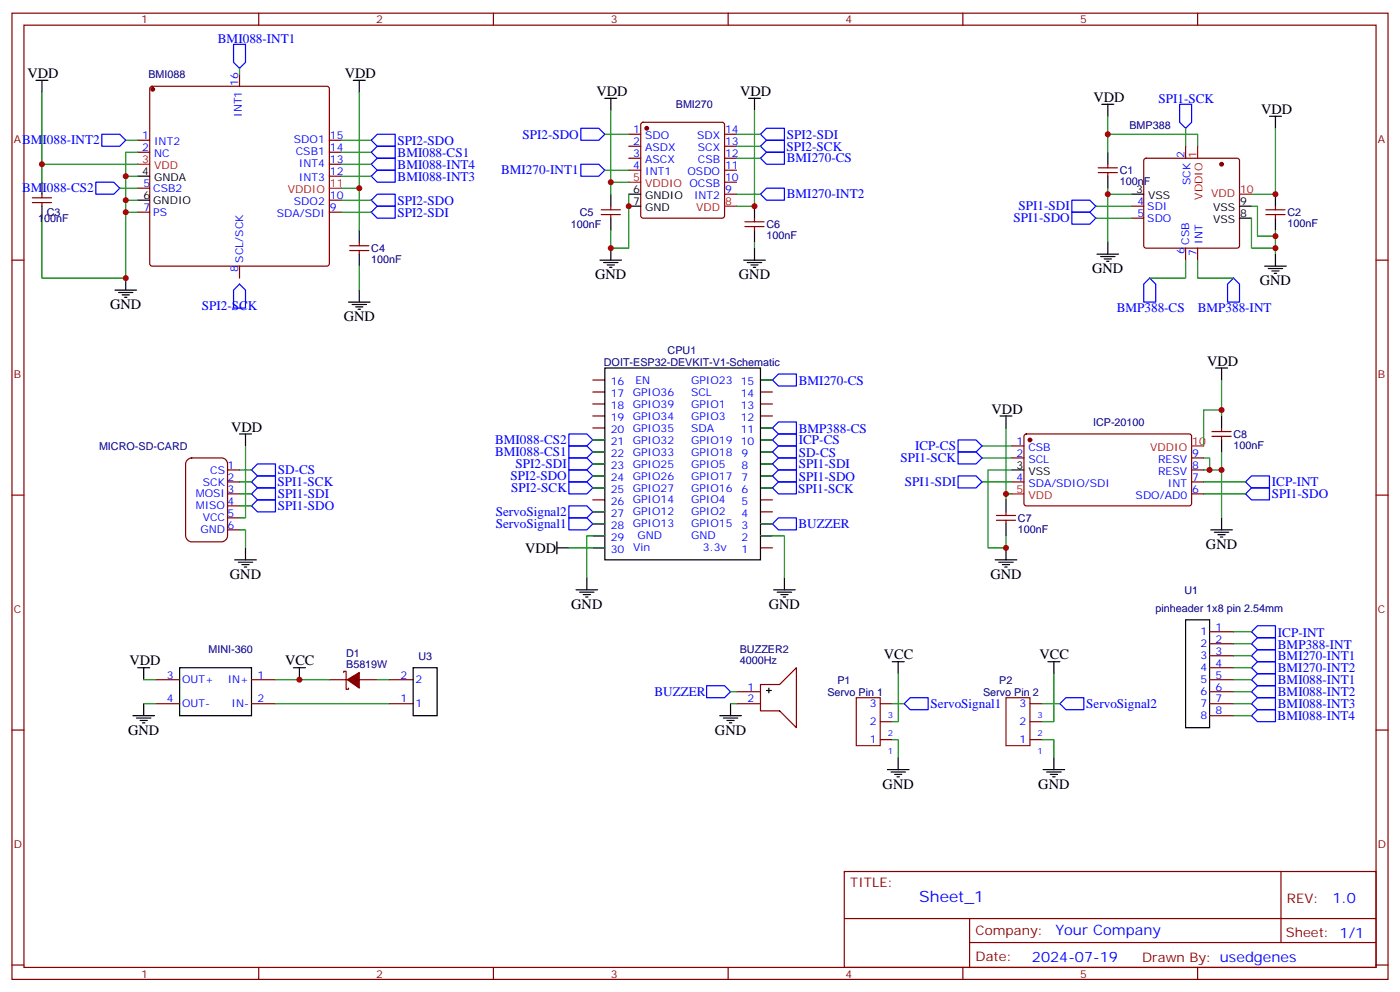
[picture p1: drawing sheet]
<svg xmlns="http://www.w3.org/2000/svg" width="412mm" height="292mm" viewBox="0 0 412 292" stroke-linecap="round" stroke-linejoin="round" font-family="sans-serif">
<g fill="none" stroke="#870000" stroke-width=".35">
<path d="M3.5 3.9h405.4v284.3h-405.4zM7.1 7.4h398.2v277.3h-398.2zM76.2 3.9v3.5M145.3 3.9v3.5M214.5 3.9v3.5M283.6 3.9v3.5M352.8 3.9v3.5M44.3 25.6l.5-.2h51.5l.5 .2 .2 .5v51.5l-.2 .5-.5 .2h-51.5l-.5-.2-.2-.5v-51.5zM70.6 21.9v3.5M185.2 39.5h3.5M189 36.2l.4-.2h23.3l.5 .2 .2 .5v26.8l-.2 .5-.5 .2h-23.3l-.5-.2-.2-.5v-26.8zM213.4 39.5h3.6"/>
<path d="M9.5 59.6h5.7M9.5 58.2h5.7M12.3 57.2v1M12.3 59.6v1.1M40.6 41.3h3.5M40.6 44.8h3.5M40.6 55.4h3.5M97 41.3h3.5M97 44.8h3.5M97 58.9h3.5M97 51.9h3.5M97 48.3h3.5"/>
<path d="M185.2 43h3.5M185.2 46.6h3.5M185.2 50.1h3.5M213.4 43h3.6M213.4 46.6h3.6M213.4 50.1h3.6M213.4 57.2h3.6M213.4 53.6h3.6M323.5 50.8h5.6M323.5 49.4h5.6M326.3 48.3v1.1M326.3 50.8v1.1"/>
<path d="M337.1 46.8l.5-.2h26.8l.5 .2 .2 .5v25l-.2 .5-.5 .2h-26.8l-.5-.2-.2-.5v-25zM349.2 43v3.6M3.5 76.6h3.6M40.6 62.4h3.5M70.6 78.3v3.5M97 62.4h3.5M103 73.7h5.7M103 72.3h5.7M105.8 71.3v1M105.8 73.7v1.1M177.1 63.1h5.6M177.1 61.7h5.6"/>
<path d="M179.9 60.7v1M179.9 63.1v1.1M219.4 66.7h5.7M219.4 65.3h5.7M222.2 64.2v1.1M222.2 66.7v1M333.4 60.7h3.5M333.4 64.2h3.5M349.2 73v3.6M352.8 73v3.6M372.9 63.1h5.6M372.9 61.7h5.6"/>
<path d="M375.7 60.7v1M375.7 63.1v1.1M405.3 76.6h3.6M174.6 111.8h3.6M174.6 115.4h3.6M174.6 118.9h3.6M224 111.8h3.5M224 115.4h3.5M224 118.9h3.5M55.3 135.3l1.1-.5h8.9a1.76 1.76 0 0 1 1.7 1.7v21.2a1.89 1.89 0 0 1-1.7 1.8h-8.9a1.89 1.89 0 0 1-1.7-1.8v-21.2zM67 138.3h3.6M174.6 122.4h3.6"/>
<path d="M174.6 125.9h3.6M174.6 129.5h3.6M174.6 133h3.6M174.6 136.5h3.6M224 122.4h3.5M224 125.9h3.5M224 129.5h3.5M224 133h3.5M224 136.5h3.5M298.1 131.2h3.5M298.1 134.8h3.5M301.9 127.9l.4-.2 48.3 .1 .4 .6-.1 20-.6 .5-48.2-.1-.5-.6v-19.8z"/>
<path d="M351 138.3h3.5M351 134.8h3.5M357 128.4h5.7M357 127h5.7M359.8 125.9v1.1M359.8 128.4v1.1M3.5 145.7h3.6M67 141.8h3.6M67 145.3h3.6M67 148.9h3.6M67 152.4h3.6M67 155.9h3.6"/>
<path d="M174.6 140.1h3.6M174.6 143.6h3.6M174.6 147.1h3.6M174.6 150.6h3.6M174.6 154.2h3.6M174.6 157.7h3.6M224 140.1h3.5M224 143.6h3.5M224 147.1h3.5M224 150.6h3.5M224 154.2h3.5M224 157.7h3.5"/>
<path d="M293.5 153.1h5.7M293.5 151.7h5.7M296.3 150.6v1.1M296.3 153.1v1.1M298.1 141.8h3.5M351 141.8h3.5M351 145.3h3.5M405.3 145.7h3.6M174.6 161.2h3.6M224 161.2h3.5M101.2 197.9v-.3h.8v5.2h.7v-.3M356.3 185.9h7.1"/>
<path d="M356.3 189.4h7.1M356.3 193h7.1M356.3 196.5h7.1M3.5 214.8h3.6M45.9 207.1h7M45.9 200h7M74.1 207.1h7M74.1 200h7M97 200h5.3M105.8 200h5.3M114.7 207.1h7M114.7 200h7"/>
<path d="M217 207.1h7M217 203.6h7M224 201.4h5.7l4.9-4.9v17.6l-4.9-4.9h-5.7zM259.3 217.7h3.5M259.3 212.4h3.5M259.3 207.1h3.5M303.4 217.7h3.5M303.4 212.4h3.5M303.4 207.1h3.5M356.3 207.1h7.1M356.3 200h7.1M356.3 203.6h7.1"/>
<path d="M356.3 210.6h7.1M405.3 214.8h3.6M248.7 256.5h156.6v28.2h-156.6zM377.3 256.5v20.9M248.7 270.3h156.5M285.6 277.4h119.6M285.6 270.3v14.1M3.5 284h3.6M76.2 284.7v3.5M145.3 284.7v3.5M214.5 284.7v3.5M283.6 284.7v3.5"/>
<path d="M352.8 284.7v3.5M405.3 284h3.6"/>
</g>
<g fill="#870000" stroke="#870000" stroke-width=".35">
<path d="M102.3 200l3.5-2.1v4.6z"/>
<circle cx="45" cy="26.3" r=".53"/>
<circle cx="359.8" cy="48.3" r=".53"/>
<circle cx="190.5" cy="37.7" r=".53"/>
<circle cx="303.4" cy="129.5" r=".53"/>
</g>
<path d="M40.6 48.3h3.5M97 55.4h3.5M185.2 53.6h3.5M352.8 43v3.6M365.1 57.2h3.6M213.4 60.7h3.6M351 131.2h3.5M298.1 145.3h3.5" fill="none" stroke="#f00" stroke-width=".35"/>
<g fill="none" stroke="#000" stroke-width=".35">
<path d="M10.6 23.6h3.5M12.3 23.6v3.6M104.1 23.6h3.5M105.8 23.6v3.6M178.2 28.9h3.5M179.9 28.9v3.6M220.5 28.9h3.5M222.2 28.9v3.6M324.6 30.7h3.5M326.3 30.7v3.5M373.9 34.2h3.6M375.7 34.2v3.5"/>
<path d="M12.3 53.6v3.6M40.6 51.9h3.5M40.6 58.9h3.5M179.9 57.2v3.5M185.2 57.2h3.5M326.3 44.8v3.5M326.3 51.9v3.5M333.4 57.2h3.5M375.7 57.2v3.5M12.3 60.7v3.5M105.8 67.7v3.6M105.8 74.8v3.5"/>
<path d="M176.7 76.6h6.4M177.8 77.3h4.2M178.9 78h2.1M179.6 78.7h.7M179.9 64.2v3.5M179.9 73v3.6M185.2 60.7h3.5M219.1 76.6h6.3M220.1 77.3h4.3M221.2 78h2.1M221.9 78.7h.7M222.2 60.7v3.5"/>
<path d="M222.2 67.7v3.6M222.2 73v3.6M323.1 74.8h6.4M324.2 75.5h4.2M325.3 76.2h2.1M326 76.9h.7M326.3 71.3v3.5M365.1 64.2h3.6M365.1 60.7h3.6M372.5 78.3h6.4M373.6 79h4.2M374.6 79.7h2.2"/>
<path d="M375.7 64.2v3.5M375.7 74.8v3.5M33.9 85.4h6.3M34.9 86.1h4.3M36 86.8h2.1M36.7 87.5h.7M37 81.8v3.6M102.7 88.9h6.3M103.7 89.6h4.2M104.8 90.3h2.1M105.5 91h.7M105.8 85.4v3.5"/>
<path d="M375.4 80.4h.7M178.2 108.3h45.8v56.4h-45.8zM358.1 108.3h3.5M359.8 108.3v3.5M70.6 127.7h3.5M72.3 127.7v3.5M294.6 122.4h3.5M296.3 122.4v3.5M298.1 138.3h3.5M359.8 122.4v3.5M359.8 129.5v3.5M164 159.5v3.5"/>
<path d="M296.3 147.1v3.5M296.3 154.2v3.5M356.7 155.9h6.3M357.7 156.6h4.2M358.8 157.3h2.1M359.5 158h.7M359.8 152.4v3.5M69.1 164.7h6.4M70.2 165.5h4.2M71.3 166.2h2.1M72 166.9h.7M72.3 161.2v3.5"/>
<path d="M164 161.2h3.6M169.7 173.6h6.3M170.7 174.3h4.3M171.8 175h2.1M172.5 175.7h.7M172.9 170v3.6M227.9 173.6h6.3M229 174.3h4.2M230 175h2.1M230.7 175.7h.7M231.1 170v3.6M293.2 164.7h6.3"/>
<path d="M294.2 165.5h4.2M295.3 166.2h2.1M296 166.9h.7M296.3 161.2v3.5M40.6 196.5h3.5M42.3 196.5v3.5M52.9 196.5h21.2v14.1h-21.2zM86.4 196.5h3.6M88.2 196.5v3.5M121.7 196.5h7.1v14.1h-7.1zM262.8 194.7h3.5M264.6 194.7v3.6"/>
<path d="M308.7 194.7h3.5M310.4 194.7v3.6M349.2 182.4h7.1v31.7h-7.1zM39.2 210.6h6.3M40.2 211.3h4.2M41.3 212h2.1M42 212.7h.7M42.3 207.1v3.5M212 210.6h6.4M213.1 211.3h4.2M214.1 212h2.2M214.8 212.7h.7"/>
<path d="M215.2 207.1v3.5M225.8 203.2h1.4M226.5 202.5v1.4M261.4 226.5h6.4M262.5 227.2h4.2M263.5 227.9h2.1M264.2 228.6h.7M264.6 223v3.5M307.3 226.5h6.3M308.3 227.2h4.3M309.4 227.9h2.1M310.1 228.6h.7"/>
<path d="M310.4 223v3.5"/>
</g>
<path d="M252.2 205.3h7.1v14.1h-7.1zM296.3 205.3h7.1v14.1h-7.1z" fill="none" stroke="#630" stroke-width=".35"/>
<g fill="none" stroke="#008700" stroke-width=".35">
<path d="M12.3 27.2v21.1M70.6 20.1v1.8M105.8 27.2v28.2M178.2 39.5h7M179.9 32.5v21.1h5.3M217 39.5h7M222.2 32.5v28.2h-5.2M326.3 34.2v5.3M349.2 37.7v5.3M375.7 37.7v19.5h-7M35.3 55.4h5.3M37 58.9h3.6"/>
<path d="M37 51.9h3.6M37 41.3h3.6M40.6 44.8h-3.6v17.6M40.6 48.3h-28.3v5.3M100.5 55.4h5.3v12.3M100.5 58.9h8.9M100.5 51.9h8.9M100.5 41.3h8.9M100.5 48.3h8.9M100.5 44.8h8.9M178.2 50.1h7M179.9 53.6v3.6"/>
<path d="M185.2 57.2v15.8h-5.3v-5.3M217 57.2h7M217 43h7M217 46.6h7M326.3 55.4v1.8h7.1M326.3 57.2v14.1M352.8 43v-3.5h-26.5v5.3M40.6 62.4h-3.6v19.4h-24.7v-17.6M100.5 62.4h8.9M105.8 78.3v7.1M222.2 71.3v1.7M322.8 60.7h10.6"/>
<path d="M322.8 64.2h10.6M349.2 76.6v5.2h-10.5M352.8 76.6v5.2h10.6M368.7 64.2v8.8h7M368.7 60.7h1.7v8.8h5.3M375.7 67.7v7.1M224 111.8h3.5M359.8 111.8v8.8M70.6 138.3h3.5M72.3 131.2v21.2h-1.7M174.6 129.5h3.6M174.6 133h3.6"/>
<path d="M174.6 136.5h3.6M224 129.5h3.5M224 133h3.5M224 136.5h3.5M224 125.9h3.5M289.3 131.2h8.8M289.3 134.8h8.8M296.3 125.9v19.4h1.8M298.1 138.3h-7.1v22.9h5.3v-3.5M354.5 138.3h5.3v14.1M354.5 134.8h1.8v3.5M359.8 122.4v-1.8h-5.3v10.6"/>
<path d="M359.8 133v5.3M70.6 155.9h1.7v5.3M70.6 141.8h3.5M70.6 145.3h3.5M70.6 148.9h3.5M174.6 150.6h3.6M174.6 154.2h3.6M174.6 140.1h3.6M174.6 143.6h3.6M178.2 157.7h-5.3v12.3M224 157.7h7.1v12.3M224 154.2h3.5"/>
<path d="M224 140.1h3.5M224 143.6h3.5M289.3 141.8h8.8M296.3 145.3v1.8M354.5 141.8h12.4M354.5 145.3h12.4M167.6 161.2h10.6M264.6 198.3v14.1h-1.8M310.4 198.3v14.1h-3.5M363.4 185.9h5.3M363.4 189.4h5.3M363.4 193h5.3"/>
<path d="M363.4 196.5h5.3M42.3 200h3.6M42.3 207.1h3.6M81.1 207.1h33.6M81.1 200h15.9M111.1 200h3.6M215.2 207.1h1.8M215.2 203.6h1.8M262.8 217.7h1.8v5.3M262.8 207.1h3.5M306.9 217.7h3.5v5.3M306.9 207.1h5.3"/>
<path d="M363.4 200h5.3M363.4 207.1h5.3M363.4 203.6h5.3M363.4 210.6h5.3"/>
</g>
<g fill="none" stroke="#00f" stroke-width=".35">
<path d="M68.8 13.1h3.5v5.2l-1.7 1.8-1.8-1.8zM30 39.5h5.3l1.7 1.8-1.7 1.7h-5.3zM171.1 37.7h5.3l1.8 1.8-1.8 1.8h-5.3zM224 39.5l1.8-1.8h5.3v3.6h-5.3zM347.5 30.7h3.5v5.3l-1.8 1.7-1.7-1.7zM28.2 53.6h5.3l1.8 1.8-1.8 1.8h-5.3zM109.4 48.3l1.7-1.7h5.3v3.5h-5.3zM109.4 51.9l1.7-1.8h5.3v3.5h-5.3zM109.4 44.8l1.7-1.8h5.3v3.6h-5.3zM109.4 41.3l1.7-1.8h5.3v3.5h-5.3zM109.4 58.9l1.7-1.7h5.3v3.5h-5.3zM171.1 48.3h5.3l1.8 1.8-1.8 1.8h-5.3z"/>
<path d="M224 43l1.8-1.7h5.3v3.5h-5.3zM224 46.6l1.8-1.8h5.3v3.5h-5.3zM224 57.2l1.8-1.8h5.3v3.5h-5.3zM315.7 58.9h5.3l1.8 1.8-1.8 1.7h-5.3zM109.4 62.4l1.7-1.7h5.3v3.5h-5.3zM315.7 62.4h5.3l1.8 1.8-1.8 1.8h-5.3zM70.6 83.6l1.7 1.8v5.3h-3.5v-5.3zM338.7 81.8l1.7 1.8v5.3h-3.5v-5.3zM363.4 81.8l1.7 1.8v5.3h-3.5v-5.3zM227.5 111.8l1.8-1.7h5.3v3.5h-5.3zM74.1 138.3l1.7-1.8h5.3v3.6h-5.3zM167.6 131.2h5.3l1.7 1.8-1.7 1.8h-5.3z"/>
<path d="M167.6 127.7h5.3l1.7 1.8-1.7 1.7h-5.3zM167.6 134.8h5.3l1.7 1.7-1.7 1.8h-5.3zM167.6 138.3h5.3l1.7 1.8-1.7 1.7h-5.3zM227.5 129.5l1.8-1.8h5.3v3.5h-5.3zM227.5 133l1.8-1.8h5.3v3.6h-5.3zM227.5 125.9l1.8-1.7h5.3v3.5h-5.3zM227.5 136.5l1.8-1.7h5.3v3.5h-5.3zM282.2 129.5h5.3l1.8 1.7-1.8 1.8h-5.3zM282.2 133h5.3l1.8 1.8-1.8 1.7h-5.3zM74.1 141.8l1.7-1.7h5.3v3.5h-5.3zM74.1 145.3l1.7-1.7h5.3v3.5h-5.3zM74.1 148.9l1.7-1.8h5.3v3.5h-5.3z"/>
<path d="M167.6 148.9h5.3l1.7 1.7-1.7 1.8h-5.3zM167.6 152.4h5.3l1.7 1.8-1.7 1.7h-5.3zM167.6 141.8h5.3l1.7 1.8-1.7 1.7h-5.3zM227.5 143.6l1.8-1.8h5.3v3.5h-5.3zM227.5 140.1l1.8-1.8h5.3v3.5h-5.3zM227.5 154.2l1.8-1.8h5.3v3.5h-5.3zM282.2 140.1h5.3l1.8 1.7-1.8 1.8h-5.3zM366.9 141.8l1.8-1.7h5.2v3.5h-5.2zM366.9 145.3l1.8-1.7h5.2v3.5h-5.2zM368.7 185.9l1.7-1.8h5.3v3.6h-5.3zM368.7 189.4l1.7-1.7h5.3v3.5h-5.3zM368.7 196.5l1.7-1.8h5.3v3.6h-5.3z"/>
<path d="M370.4 191.2h5.3v3.5h-5.3l-1.7-1.7zM208.1 201.8h5.3l1.8 1.8-1.8 1.7h-5.3zM266.3 207.1l1.8-1.8h5.3v3.5h-5.3zM312.2 207.1l1.8-1.8h5.3v3.5h-5.3zM368.7 200l1.7-1.7h5.3v3.5h-5.3zM368.7 203.6l1.7-1.8h5.3v3.5h-5.3zM368.7 207.1l1.7-1.8h5.3v3.5h-5.3zM368.7 210.6l1.7-1.8h5.3v3.6h-5.3z"/>
</g>
<g fill="#c00">
<circle cx="326.3" cy="39.5" r=".88"/>
<circle cx="375.7" cy="73" r=".88"/>
<circle cx="375.7" cy="69.5" r=".88"/>
<circle cx="375.7" cy="57.1" r=".88"/>
<circle cx="326.3" cy="57.1" r=".88"/>
<circle cx="37" cy="62.4" r=".88"/>
<circle cx="37" cy="58.9" r=".88"/>
<circle cx="37" cy="51.9" r=".88"/>
<circle cx="37" cy="81.8" r=".88"/>
<circle cx="12.3" cy="48.3" r=".88"/>
<circle cx="105.8" cy="55.4" r=".88"/>
<circle cx="222.3" cy="60.7" r=".88"/>
<circle cx="185.2" cy="60.7" r=".88"/>
<circle cx="179.9" cy="53.6" r=".88"/>
<circle cx="179.9" cy="73" r=".88"/>
<circle cx="356.3" cy="138.3" r=".88"/>
<circle cx="296.3" cy="145.3" r=".88"/>
<circle cx="359.8" cy="120.6" r=".88"/>
<circle cx="359.8" cy="138.3" r=".88"/>
<circle cx="296.3" cy="161.2" r=".88"/>
<circle cx="88.2" cy="200" r=".88"/>
</g>
<text font-size="4.6" fill="#00f" x="270.8" y="265.5">Sheet_1</text>
<g font-size="4.2">
<text x="8.1" y="22.9">VDD</text>
<text x="101.6" y="22.9">VDD</text>
<text x="175.7" y="28.2">VDD</text>
<text x="218" y="28.2">VDD</text>
<text x="322.1" y="30">VDD</text>
<text x="371.5" y="33.5">VDD</text>
<text x="175.3" y="82.2">GND</text>
<text x="217.7" y="82.2">GND</text>
<text x="321.7" y="80.4">GND</text>
<text x="371.1" y="84">GND</text>
<text x="32.5" y="91">GND</text>
<text x="101.2" y="94.5">GND</text>
<text x="355.6" y="107.6">VDD</text>
<text x="292.1" y="121.7">VDD</text>
<text x="68.1" y="127">VDD</text>
<text x="355.2" y="161.6">GND</text>
<text x="154.7" y="162.7">VDD</text>
<text x="67.7" y="170.4">GND</text>
<text x="291.7" y="170.4">GND</text>
<text x="168.3" y="179.2">GND</text>
<text x="226.5" y="179.2">GND</text>
<text x="38.1" y="195.8">VDD</text>
<text x="84" y="195.8">VCC</text>
<text x="260.3" y="194">VCC</text>
<text x="306.2" y="194">VCC</text>
<text x="37.7" y="216.3">GND</text>
<text x="210.6" y="216.3">GND</text>
<text x="260" y="232.1">GND</text>
<text x="305.9" y="232.1">GND</text>
</g>
<g font-size="4.2" fill="#00f">
<text x="392.5" y="265.7">1.0</text>
<text x="310.9" y="275.3">Your Company</text>
<text x="304" y="283.1">2024-07-19</text>
</g>
<g font-size="3.9" fill="#00f">
<text x="64.2" y="12.6">BMI088-INT1</text>
<text x="341.3" y="30.2">SPI1-SCK</text>
<text x="153.9" y="40.8">SPI2-SDO</text>
<text x="231.8" y="40.8">SPI2-SDI</text>
<text x="6.5" y="42.5">BMI088-INT2</text>
<text x="117.1" y="46.1">BMI088-CS1</text>
<text x="117.1" y="42.6">SPI2-SDO</text>
<text x="231.7" y="44.3">SPI2-SCK</text>
<text x="231.8" y="47.8">BMI270-CS</text>
<text x="117.1" y="49.6">BMI088-INT4</text>
<text x="117.1" y="53.2">BMI088-INT3</text>
<text x="147.6" y="51.3">BMI270-INT1</text>
<text x="6.5" y="56.6">BMI088-CS2</text>
<text x="231.8" y="58.4">BMI270-INT2</text>
<text x="117.1" y="60.2">SPI2-SDO</text>
<text x="117.1" y="63.8">SPI2-SDI</text>
<text x="298.5" y="65.4">SPI1-SDO</text>
<text x="300.1" y="61.9">SPI1-SDI</text>
<text x="59.5" y="91.4">SPI2-SCK</text>
<text x="328.9" y="91.9">BMP388-CS</text>
<text x="352.8" y="91.9">BMP388-INT</text>
<text x="235.3" y="113.2">BMI270-CS</text>
<text x="145.8" y="130.7">BMI088-CS2</text>
<text x="235.3" y="130.8">ICP-CS</text>
<text x="235.3" y="127.3">BMP388-CS</text>
<text x="145.8" y="134.3">BMI088-CS1</text>
<text x="151.9" y="137.8">SPI2-SDI</text>
<text x="235.3" y="134.4">SD-CS</text>
<text x="235.3" y="137.8">SPI1-SDI</text>
<text x="265.3" y="136">SPI1-SCK</text>
<text x="269.6" y="132.5">ICP-CS</text>
<text x="81.8" y="143.1">SPI1-SCK</text>
<text x="81.8" y="139.5">SD-CS</text>
<text x="150.4" y="141.3">SPI2-SDO</text>
<text x="235.3" y="141.5">SPI1-SDO</text>
<text x="266.5" y="143.1">SPI1-SDI</text>
<text x="374.6" y="143.1">ICP-INT</text>
<text x="81.8" y="146.6">SPI1-SDI</text>
<text x="150.6" y="144.8">SPI2-SCK</text>
<text x="235.1" y="145">SPI1-SCK</text>
<text x="374.6" y="146.6">SPI1-SDO</text>
<text x="81.8" y="150.1">SPI1-SDO</text>
<text x="146" y="151.9">ServoSignal2</text>
<text x="146" y="155.4">ServoSignal1</text>
<text x="235.2" y="155.5">BUZZER</text>
<text x="376.4" y="187.3">ICP-INT</text>
<text x="376.4" y="190.8">BMP388-INT</text>
<text x="376.4" y="197.9">BMI270-INT2</text>
<text x="376.4" y="194.2">BMI270-INT1</text>
<text x="376.4" y="201.2">BMI088-INT1</text>
<text x="192.8" y="204.8">BUZZER</text>
<text x="274.1" y="208.4">ServoSignal1</text>
<text x="320" y="208.4">ServoSignal2</text>
<text x="376.4" y="204.8">BMI088-INT2</text>
<text x="376.4" y="208.3">BMI088-INT3</text>
<text x="376.4" y="211.8">BMI088-INT4</text>
</g>
<g font-size="3.9" fill="#800">
<text x="250.5" y="261.1">TITLE:</text>
<text x="379.1" y="265.7">REV:</text>
<text x="287.4" y="275.3">Company:</text>
<text x="378.7" y="275.9">Sheet: 1/1</text>
<text x="287.4" y="282.9">Date:</text>
<text x="336.4" y="283">Draw</text>
<text x="346.6" y="283">n By: usedgenes</text>
</g>
<g font-size="3.2" fill="#800">
<text x="41.6" y="6.9">1</text>
<text x="110.8" y="6.9">2</text>
<text x="179.9" y="6.9">3</text>
<text x="249.1" y="6.9">4</text>
<text x="318.2" y="6.9">5</text>
<text x="4.1" y="42">A</text>
<text x="405.9" y="42">A</text>
<text x="4.1" y="111.1">B</text>
<text x="405.9" y="111.1">B</text>
<text x="4.1" y="180.3">C</text>
<text x="405.9" y="180.3">C</text>
<text x="4.1" y="249.4">D</text>
<text x="405.9" y="249.4">D</text>
<text x="41.6" y="287.7">1</text>
<text x="110.8" y="287.7">2</text>
<text x="179.9" y="287.7">3</text>
<text x="249.1" y="287.7">4</text>
<text x="318.2" y="287.7">5</text>
</g>
<g font-size="3.2" fill="#000080">
<text x="43.7" y="23">BMI088</text>
<text x="199.1" y="31.7">BMI270</text>
<text x="332.7" y="38.1">BMP388</text>
<text x="329.8" y="51.2">C1</text>
<text x="329.8" y="54.4">100nF</text>
<text x="11.2" y="65.3">100nF</text>
<text x="13.8" y="63.6">C3</text>
<text x="170.8" y="63.6">C5</text>
<text x="379.2" y="63.6">C2</text>
<text x="168.2" y="67.1">100nF</text>
<text x="225.8" y="70.3">100nF</text>
<text x="225.8" y="67.1">C6</text>
<text x="379.2" y="66.8">100nF</text>
<text x="109.4" y="77.4">100nF</text>
<text x="109.4" y="74.2">C4</text>
<text x="177.9" y="107.7">DOIT-ESP32-DEVKIT-V1-Schematic</text>
<text x="196.7" y="104.1">CPU1</text>
<text x="322" y="125.3">ICP-20100</text>
<text x="363.4" y="128.8">C8</text>
<text x="29.2" y="132.4">MICRO-SD-CARD</text>
<text x="363.4" y="132">100nF</text>
<text x="299.9" y="153.5">C7</text>
<text x="299.9" y="156.7">100nF</text>
<text x="348.9" y="174.7">U1</text>
<text x="340.3" y="180">pinheader 1x8 pin 2.54mm</text>
<text x="61.4" y="192.3">MINI-360</text>
<text x="102" y="196.5">B5819W</text>
<text x="102" y="193.3">D1</text>
<text x="123.3" y="194.1">U3</text>
<text x="217.9" y="195.4">4000Hz</text>
<text x="217.9" y="192.3">BUZZER2</text>
<text x="246.7" y="201.2">P1</text>
<text x="294.3" y="201.2">P2</text>
<text x="243.7" y="204.7">Servo Pin 1</text>
<text x="289.6" y="204.7">Servo Pin 2</text>
</g>
<g font-size="3.2" fill="#00f">
<text x="70.2" y="25.2" transform="rotate(-90 70.2 25.2)">16</text>
<text x="71.3" y="34.4" transform="rotate(-90 71.3 34.4)">INT1</text>
<text x="41.9" y="40.9">1</text>
<text x="86.6" y="42">SDO1</text>
<text x="97.2" y="40.9">15</text>
<text x="186.5" y="39.2">1</text>
<text x="190" y="40.9">SDO</text>
<text x="205.3" y="40.9">SDX</text>
<text x="213.6" y="39.2">14</text>
<text x="41.9" y="44.4">2</text>
<text x="45.4" y="42.7">INT2</text>
<text x="45.4" y="46.2">NC</text>
<text x="87.1" y="45.5">CSB1</text>
<text x="97.2" y="48">13</text>
<text x="97.2" y="44.4">14</text>
<text x="186.5" y="42.7">2</text>
<text x="186.5" y="46.2">3</text>
<text x="190" y="44.4">ASDX</text>
<text x="190" y="48">ASCX</text>
<text x="205.6" y="48">CSB</text>
<text x="205.6" y="44.4">SCX</text>
<text x="213.6" y="46.2">12</text>
<text x="213.6" y="42.7">13</text>
<text x="348.9" y="46.4" transform="rotate(-90 348.9 46.4)">2</text>
<text x="88" y="53.3">INT3</text>
<text x="88" y="49">INT4</text>
<text x="97.2" y="51.5">12</text>
<text x="186.5" y="49.7">4</text>
<text x="190" y="51.5">INT1</text>
<text x="202.5" y="51.5">OSDO</text>
<text x="213.6" y="53.3">10</text>
<text x="213.6" y="49.7">11</text>
<text x="42.3" y="55">5</text>
<text x="45.2" y="56.4">CSB2</text>
<text x="97.2" y="58.6">10</text>
<text x="204.4" y="58.6">INT2</text>
<text x="213.6" y="56.8">9</text>
<text x="350.7" y="54.5" transform="rotate(-90 350.7 54.5)">SCK</text>
<text x="42.3" y="62.1">7</text>
<text x="45.2" y="63.5">PS</text>
<text x="81.5" y="63.9">SDA/SDI</text>
<text x="86.6" y="60.3">SDO2</text>
<text x="97.2" y="62.1">9</text>
<text x="335.1" y="60.3">4</text>
<text x="335.1" y="63.9">5</text>
<text x="338" y="61.7">SDI</text>
<text x="338" y="65.3">SDO</text>
<text x="350.3" y="72" transform="rotate(-90 350.3 72)">CSB</text>
<text x="354.2" y="71.7" transform="rotate(-90 354.2 71.7)">INT</text>
<text x="71.6" y="77.3" transform="rotate(-90 71.6 77.3)">SCL/SCK</text>
<text x="348.9" y="74.9" transform="rotate(-90 348.9 74.9)">6</text>
<text x="352.4" y="75.2" transform="rotate(-90 352.4 75.2)">7</text>
<text x="70.2" y="80.2" transform="rotate(-90 70.2 80.2)">8</text>
<text x="179.9" y="113.2">16</text>
<text x="187.2" y="112.9">EN</text>
<text x="203.6" y="112.9">GPIO23</text>
<text x="218.2" y="113.2">15</text>
<text x="179.9" y="116.8">17 GPIO36</text>
<text x="203.6" y="116.4">SCL</text>
<text x="203.6" y="119.9">GPIO1</text>
<text x="218.2" y="116.8">14</text>
<text x="179.9" y="120.3">18 GPIO39</text>
<text x="179.9" y="123.8">19 GPIO34</text>
<text x="203.6" y="123.5">GPIO3</text>
<text x="218.2" y="120.3">13</text>
<text x="218.2" y="123.8">12</text>
<text x="179.9" y="127.4">20 GPIO35</text>
<text x="179.9" y="130.9">21</text>
<text x="186.4" y="130.5">GPIO32</text>
<text x="203.6" y="127">SDA</text>
<text x="203.6" y="130.5">GPIO19</text>
<text x="218.2" y="127.4">11</text>
<text x="218.2" y="130.9">10</text>
<text x="299.4" y="130.9">1</text>
<text x="67" y="137.9">1</text>
<text x="179.9" y="134.4">22 GPIO33</text>
<text x="179.9" y="137.9">23 GPIO25</text>
<text x="203.6" y="134.1">GPIO18</text>
<text x="203.6" y="137.6">GPIO5</text>
<text x="218.5" y="134.4">9</text>
<text x="218.5" y="137.9">8</text>
<text x="299.4" y="134.4">2</text>
<text x="302.9" y="132.6">CSB</text>
<text x="302.9" y="136.2">SCL</text>
<text x="341.2" y="136.2">RESV</text>
<text x="351.2" y="137.9">8</text>
<text x="351.2" y="134.4">9</text>
<text x="59.7" y="142.9">SCK</text>
<text x="61.9" y="139.3">CS</text>
<text x="67" y="141.5">2</text>
<text x="179.9" y="141.5">24 GPIO26</text>
<text x="203.6" y="141.1">GPIO17</text>
<text x="218.5" y="141.5">7</text>
<text x="299.4" y="141.5">4</text>
<text x="302.9" y="143.2">SDA/SDIO/SDI</text>
<text x="341.2" y="139.7">RESV</text>
<text x="344" y="143.2">INT</text>
<text x="351.2" y="141.5">7</text>
<text x="57.6" y="146.4">MOSI</text>
<text x="57.6" y="149.9">MISO</text>
<text x="67" y="145">3</text>
<text x="67" y="148.5">4</text>
<text x="179.9" y="145">25 GPIO27</text>
<text x="179.9" y="148.5">26 GPIO14</text>
<text x="203.6" y="144.6">GPIO16</text>
<text x="203.6" y="148.2">GPIO4</text>
<text x="218.5" y="145">6</text>
<text x="218.5" y="148.5">5</text>
<text x="334.5" y="146.8">SDO/AD0</text>
<text x="351.2" y="145">6</text>
<text x="59.7" y="153.5">VCC</text>
<text x="67" y="152">5</text>
<text x="67" y="155.6">6</text>
<text x="179.9" y="152">27 GPIO12</text>
<text x="179.9" y="155.6">28 GPIO13</text>
<text x="203.6" y="151.7">GPIO2</text>
<text x="203.6" y="155.2">GPIO15</text>
<text x="218.5" y="152">4</text>
<text x="218.5" y="155.6">3</text>
<text x="59" y="157">GND</text>
<text x="179.9" y="159.1">29</text>
<text x="187.8" y="158.8">GND</text>
<text x="203.6" y="158.8">GND</text>
<text x="218.5" y="159.1">2</text>
<text x="179.9" y="162.6">30 Vin</text>
<text x="207.1" y="162.3">3.3v</text>
<text x="218.5" y="162.6">1</text>
<text x="358.1" y="185.6">1</text>
<text x="353.6" y="187">1</text>
<text x="353.6" y="190.5">2</text>
<text x="358.1" y="189.1">2</text>
<text x="353.6" y="194">3</text>
<text x="353.6" y="197.6">4</text>
<text x="358.1" y="192.6">3</text>
<text x="358.1" y="196.1">4</text>
<text x="49.1" y="199.7">3</text>
<text x="53.6" y="201.1">OUT+</text>
<text x="67.1" y="201.1">IN+</text>
<text x="75.8" y="199.7">1</text>
<text x="117.9" y="199.7">2</text>
<text x="122.4" y="201.1">2</text>
<text x="220.2" y="203.2">1</text>
<text x="353.6" y="201.1">5</text>
<text x="358.1" y="199.7">5</text>
<text x="358.1" y="203.2">6</text>
<text x="49.1" y="206.7">4</text>
<text x="53.6" y="208.1">OUT-</text>
<text x="68.2" y="208.1">IN-</text>
<text x="75.8" y="206.7">2</text>
<text x="117.9" y="206.7">1</text>
<text x="122.4" y="208.1">1</text>
<text x="220.2" y="206.7">2</text>
<text x="256.2" y="208.1">3</text>
<text x="300.3" y="208.1">3</text>
<text x="353.6" y="204.6">6</text>
<text x="353.6" y="208.1">7</text>
<text x="358.1" y="206.7">7</text>
<text x="256.2" y="213.4">2</text>
<text x="300.3" y="213.4">2</text>
<text x="353.6" y="211.7">8</text>
<text x="358.1" y="210.3">8</text>
<text x="256.2" y="218.7">1</text>
<text x="300.3" y="218.7">1</text>
</g>
<g font-size="3.2" fill="#f00">
<text x="41.9" y="48">3</text>
<text x="352.4" y="46.4" transform="rotate(-90 352.4 46.4)">1</text>
<text x="45.4" y="49.7">VDD</text>
<text x="186.5" y="53.3">5</text>
<text x="84.8" y="56.8">VDDIO</text>
<text x="97.2" y="55">11</text>
<text x="190" y="55">VDDIO OCSB</text>
<text x="354.2" y="58.8" transform="rotate(-90 354.2 58.8)">VDDIO</text>
<text x="356.8" y="57.9">VDD</text>
<text x="365.3" y="56.8">10</text>
<text x="205.1" y="62.1">VDD</text>
<text x="213.6" y="60.3">8</text>
<text x="351.2" y="130.9">10</text>
<text x="338.8" y="132.6">VDDIO</text>
<text x="299.4" y="145">5</text>
<text x="302.9" y="146.8">VDD</text>
</g>
<g font-size="3.2">
<text x="41.9" y="51.5">4</text>
<text x="45.4" y="53.3">GNDA</text>
<text x="42.3" y="58.6">6</text>
<text x="45.2" y="60">GNDIO</text>
<text x="186.5" y="56.8">6</text>
<text x="190" y="58.6">GNDIO</text>
<text x="334.7" y="56.8">3</text>
<text x="338.2" y="58.6">VSS</text>
<text x="186.5" y="60.3">7</text>
<text x="190" y="62.1">GND</text>
<text x="357.3" y="65.6">VSS</text>
<text x="357.3" y="62.1">VSS</text>
<text x="365.3" y="63.9">8</text>
<text x="365.3" y="60.3">9</text>
<text x="299.4" y="137.9">3</text>
<text x="302.9" y="139.7">VSS</text>
</g>
<g font-size="2.5" fill="#00f">
<text x="261.5" y="211.4">3</text>
<text x="305.6" y="211.4">3</text>
<text x="261.5" y="222">1</text>
<text x="261.5" y="216.7">2</text>
<text x="305.6" y="222">1</text>
<text x="305.6" y="216.7">2</text>
</g>
</svg>
